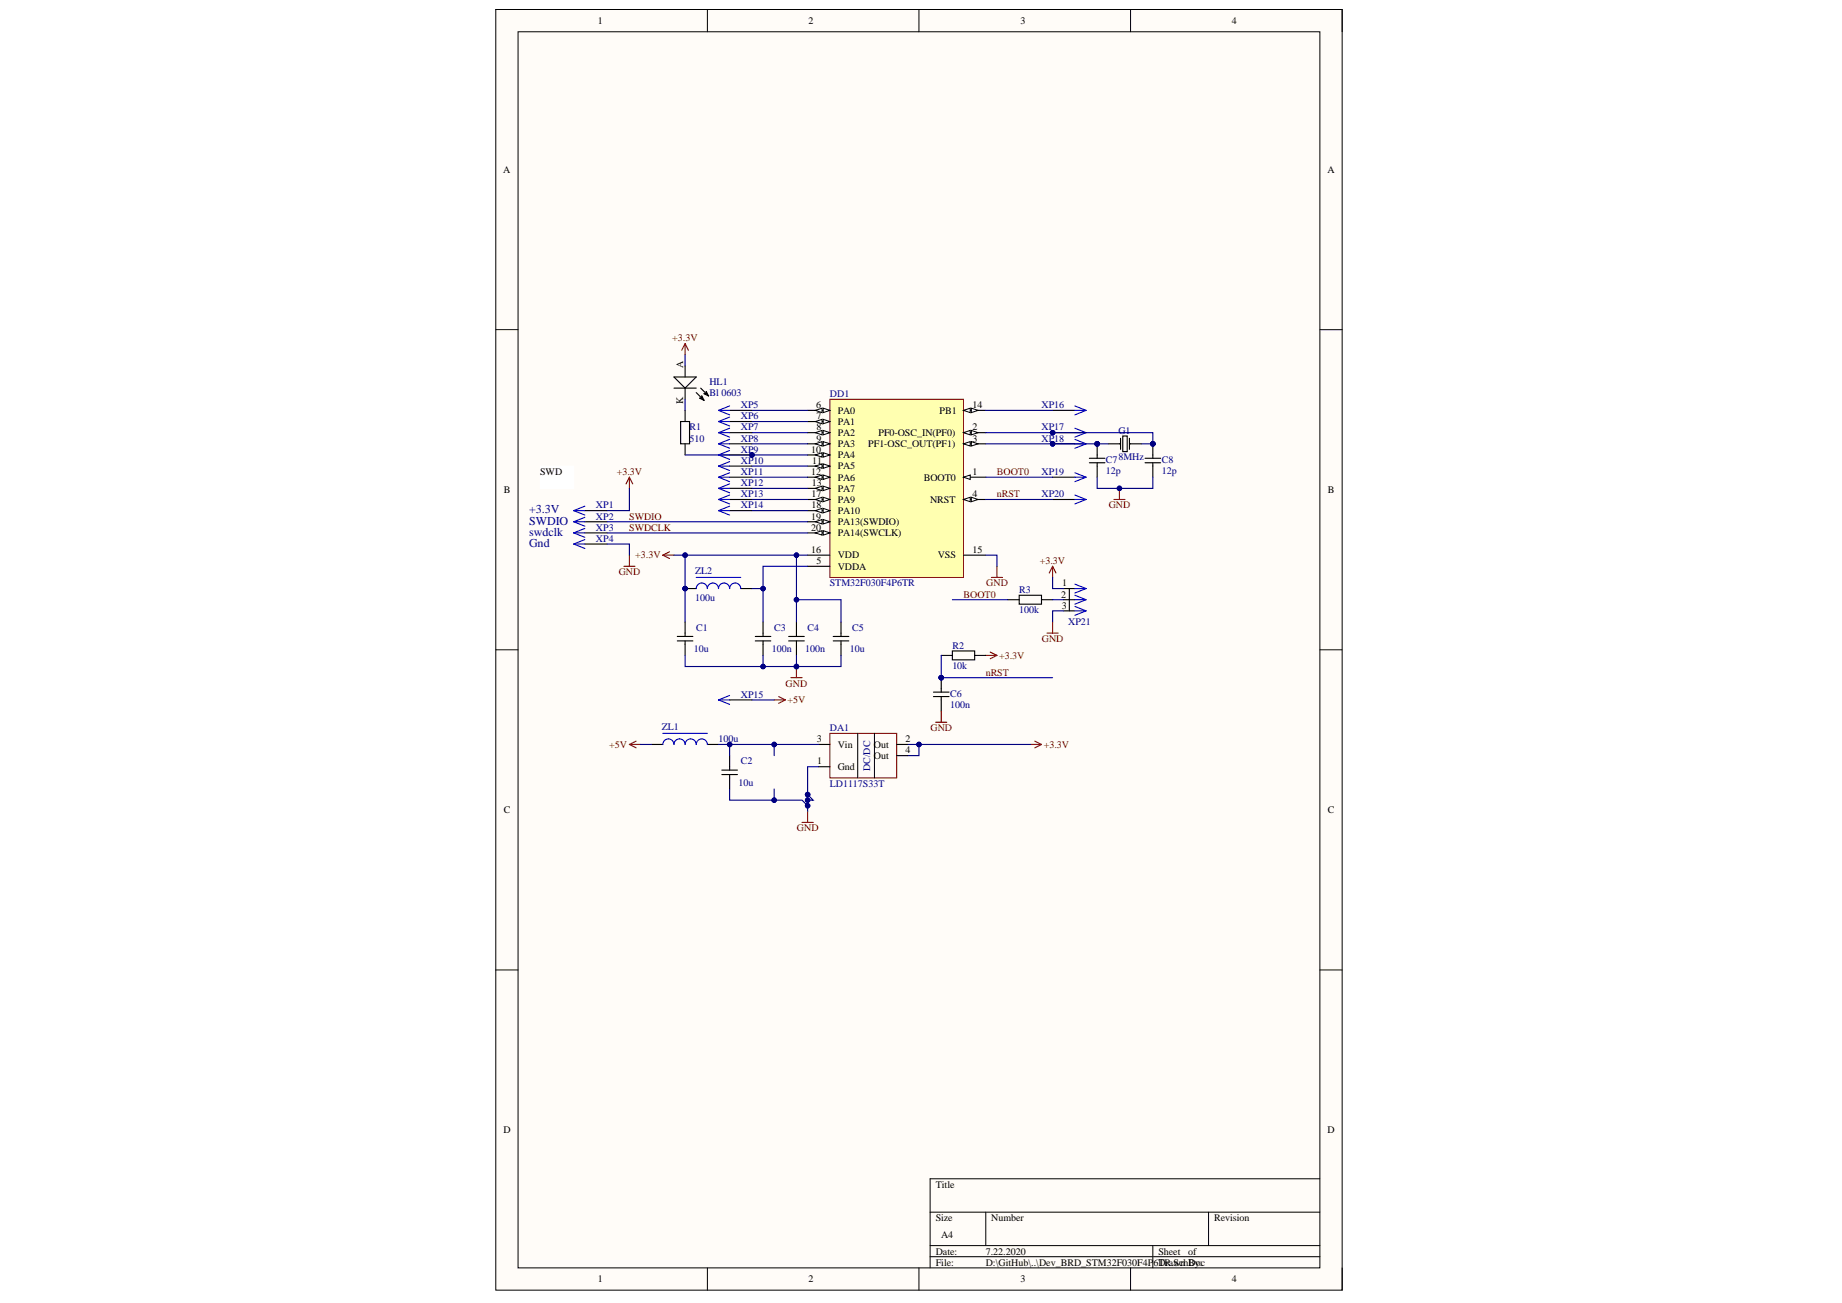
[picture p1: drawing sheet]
<svg xmlns="http://www.w3.org/2000/svg" width="420mm" height="297mm" viewBox="0 0 420 297" stroke-linecap="round" stroke-linejoin="round" font-family="sans-serif">
<path d="M113 2.2h192.9v291.9h-192.9z" fill-rule="evenodd" fill="#fffcf8"/>
<path d="M113 2.2h192.9v291.9h-192.9z" fill="none" stroke="#000" stroke-width=".23"/>
<path d="M118.1 7.2h182.7v281.8h-182.7z" fill-rule="evenodd" fill="#fffcf8"/>
<g fill="none" stroke="#000" stroke-width=".23">
<path d="M113 2.2h5.1M118.1 7.2h182.7v281.8h-182.7zM161.2 2.2v5M209.4 2.2v5M257.7 2.2v5M300.8 2.2h5.1v5M113 75.1h5.1M300.8 75.2h5.1M113 148.1h5.1M300.8 148.1h5.1M113 221.1h5.1M300.8 221.1h5.1"/>
<path d="M212 276.3h88.8M224.7 276.3v7.7M275.4 276.3v7.7M300.8 268.7h-88.8v20.3M161.2 289v5.1M209.4 289v5.1M212 284h88.8M212 286.5h88.8M257.7 289v5.1M262.7 284v5M305.9 289v5.1"/>
</g>
<path d="M189.1 91h30.5v40.6h-30.5z" fill-rule="evenodd" fill="#ffffb0"/>
<path d="M189.1 91h30.5v40.6h-30.5z" fill="none" stroke="#800000" stroke-width=".23"/>
<path d="M219.6 108.8h5.1" fill="none" stroke="#000" stroke-width=".25"/>
<path d="M219.6 108.8l1.5-.5v1z" fill="#f8fcff"/>
<path d="M219.6 108.8l1.5-.5v1z" fill="none" stroke="#000" stroke-width=".23"/>
<path d="M219.6 113.9h5.1" fill="none" stroke="#000" stroke-width=".25"/>
<path d="M219.6 113.9l1.5-.5v1z" fill="#f8fcff"/>
<path d="M219.6 113.9l1.5-.5v1z" fill="none" stroke="#000" stroke-width=".23"/>
<path d="M221.4 113.4l1.5 .5-1.5 .5z" fill="#f8fcff"/>
<path d="M221.4 113.4l1.5 .5-1.5 .5z" fill="none" stroke="#000" stroke-width=".23"/>
<path d="M184.1 93.6h5" fill="none" stroke="#000" stroke-width=".25"/>
<path d="M187.6 93l1.5 .6-1.5 .5z" fill="#f8fcff"/>
<path d="M187.6 93l1.5 .6-1.5 .5z" fill="none" stroke="#000" stroke-width=".23"/>
<path d="M185.8 93.6l1.6-.6v1.1z" fill="#f8fcff"/>
<path d="M185.8 93.6l1.6-.6v1.1z" fill="none" stroke="#000" stroke-width=".23"/>
<path d="M184.1 96.1h5" fill="none" stroke="#000" stroke-width=".25"/>
<path d="M187.6 95.6l1.5 .5-1.5 .5z" fill="#f8fcff"/>
<path d="M187.6 95.6l1.5 .5-1.5 .5z" fill="none" stroke="#000" stroke-width=".23"/>
<path d="M185.8 96.1l1.6-.5v1z" fill="#f8fcff"/>
<path d="M185.8 96.1l1.6-.5v1z" fill="none" stroke="#000" stroke-width=".23"/>
<path d="M184.1 98.6h5" fill="none" stroke="#000" stroke-width=".25"/>
<path d="M187.6 98.1l1.5 .5-1.5 .5z" fill="#f8fcff"/>
<path d="M187.6 98.1l1.5 .5-1.5 .5z" fill="none" stroke="#000" stroke-width=".23"/>
<path d="M185.8 98.6l1.6-.5v1z" fill="#f8fcff"/>
<path d="M185.8 98.6l1.6-.5v1z" fill="none" stroke="#000" stroke-width=".23"/>
<path d="M184.1 101.2h5" fill="none" stroke="#000" stroke-width=".25"/>
<path d="M187.6 100.7l1.5 .5-1.5 .5z" fill="#f8fcff"/>
<path d="M187.6 100.7l1.5 .5-1.5 .5z" fill="none" stroke="#000" stroke-width=".23"/>
<path d="M185.8 101.2l1.6-.5v1z" fill="#f8fcff"/>
<path d="M185.8 101.2l1.6-.5v1z" fill="none" stroke="#000" stroke-width=".23"/>
<path d="M184.1 103.7h5" fill="none" stroke="#000" stroke-width=".25"/>
<path d="M187.6 103.2l1.5 .5-1.5 .5z" fill="#f8fcff"/>
<path d="M187.6 103.2l1.5 .5-1.5 .5z" fill="none" stroke="#000" stroke-width=".23"/>
<path d="M185.8 103.7l1.6-.5v1z" fill="#f8fcff"/>
<path d="M185.8 103.7l1.6-.5v1z" fill="none" stroke="#000" stroke-width=".23"/>
<path d="M184.1 106.3h5" fill="none" stroke="#000" stroke-width=".25"/>
<path d="M187.6 105.7l1.5 .6-1.5 .5z" fill="#f8fcff"/>
<path d="M187.6 105.7l1.5 .6-1.5 .5z" fill="none" stroke="#000" stroke-width=".23"/>
<path d="M185.8 106.3l1.6-.6v1.1z" fill="#f8fcff"/>
<path d="M185.8 106.3l1.6-.6v1.1z" fill="none" stroke="#000" stroke-width=".23"/>
<path d="M184.1 108.8h5" fill="none" stroke="#000" stroke-width=".25"/>
<path d="M187.6 108.3l1.5 .5-1.5 .5z" fill="#f8fcff"/>
<path d="M187.6 108.3l1.5 .5-1.5 .5z" fill="none" stroke="#000" stroke-width=".23"/>
<path d="M185.8 108.8l1.6-.5v1z" fill="#f8fcff"/>
<path d="M185.8 108.8l1.6-.5v1z" fill="none" stroke="#000" stroke-width=".23"/>
<path d="M184.1 111.3h5" fill="none" stroke="#000" stroke-width=".25"/>
<path d="M187.6 110.8l1.5 .5-1.5 .5z" fill="#f8fcff"/>
<path d="M187.6 110.8l1.5 .5-1.5 .5z" fill="none" stroke="#000" stroke-width=".23"/>
<path d="M185.8 111.3l1.6-.5v1z" fill="#f8fcff"/>
<path d="M185.8 111.3l1.6-.5v1z" fill="none" stroke="#000" stroke-width=".23"/>
<path d="M184.1 113.9h5" fill="none" stroke="#000" stroke-width=".25"/>
<path d="M187.6 113.4l1.5 .5-1.5 .5z" fill="#f8fcff"/>
<path d="M187.6 113.4l1.5 .5-1.5 .5z" fill="none" stroke="#000" stroke-width=".23"/>
<path d="M185.8 113.9l1.6-.5v1z" fill="#f8fcff"/>
<path d="M185.8 113.9l1.6-.5v1z" fill="none" stroke="#000" stroke-width=".23"/>
<path d="M184.1 116.4h5" fill="none" stroke="#000" stroke-width=".25"/>
<path d="M187.6 115.9l1.5 .5-1.5 .5z" fill="#f8fcff"/>
<path d="M187.6 115.9l1.5 .5-1.5 .5z" fill="none" stroke="#000" stroke-width=".23"/>
<path d="M185.8 116.4l1.6-.5v1z" fill="#f8fcff"/>
<path d="M185.8 116.4l1.6-.5v1z" fill="none" stroke="#000" stroke-width=".23"/>
<path d="M184.1 118.9h5" fill="none" stroke="#000" stroke-width=".25"/>
<path d="M187.6 118.4l1.5 .5-1.5 .6z" fill="#f8fcff"/>
<path d="M187.6 118.4l1.5 .5-1.5 .6z" fill="none" stroke="#000" stroke-width=".23"/>
<path d="M185.8 118.9l1.6-.5v1.1z" fill="#f8fcff"/>
<path d="M185.8 118.9l1.6-.5v1.1z" fill="none" stroke="#000" stroke-width=".23"/>
<path d="M184.1 121.5h5" fill="none" stroke="#000" stroke-width=".25"/>
<path d="M187.6 121l1.5 .5-1.5 .5z" fill="#f8fcff"/>
<path d="M187.6 121l1.5 .5-1.5 .5z" fill="none" stroke="#000" stroke-width=".23"/>
<path d="M185.8 121.5l1.6-.5v1z" fill="#f8fcff"/>
<path d="M185.8 121.5l1.6-.5v1z" fill="none" stroke="#000" stroke-width=".23"/>
<path d="M219.6 93.6h5.1" fill="none" stroke="#000" stroke-width=".25"/>
<path d="M219.6 93.6l1.5-.6v1.1z" fill="#f8fcff"/>
<path d="M219.6 93.6l1.5-.6v1.1z" fill="none" stroke="#000" stroke-width=".23"/>
<path d="M221.4 93l1.5 .6-1.5 .5z" fill="#f8fcff"/>
<path d="M221.4 93l1.5 .6-1.5 .5z" fill="none" stroke="#000" stroke-width=".23"/>
<path d="M219.6 98.6h5.1" fill="none" stroke="#000" stroke-width=".25"/>
<path d="M219.6 98.6l1.5-.5v1z" fill="#f8fcff"/>
<path d="M219.6 98.6l1.5-.5v1z" fill="none" stroke="#000" stroke-width=".23"/>
<path d="M221.4 98.1l1.5 .5-1.5 .5z" fill="#f8fcff"/>
<path d="M221.4 98.1l1.5 .5-1.5 .5z" fill="none" stroke="#000" stroke-width=".23"/>
<path d="M219.6 101.2h5.1" fill="none" stroke="#000" stroke-width=".25"/>
<path d="M219.6 101.2l1.5-.5v1z" fill="#f8fcff"/>
<path d="M219.6 101.2l1.5-.5v1z" fill="none" stroke="#000" stroke-width=".23"/>
<path d="M221.4 100.7l1.5 .5-1.5 .5z" fill="#f8fcff"/>
<path d="M221.4 100.7l1.5 .5-1.5 .5z" fill="none" stroke="#000" stroke-width=".23"/>
<path d="M166.3 93.6h5.1M166.3 96.1h5.1M166.3 98.6h5.1M166.3 101.2h5.1M184.1 126.6h5M184.1 129.1h5M219.6 126.6h5.1" fill="none" stroke="#000" stroke-width=".25"/>
<path d="M163.8 93.6h2.5M163.8 93.6l2.5 1M163.8 96.1h2.5M163.8 96.1l2.5 1M163.8 98.6h2.5M163.8 98.6l2.5 1.1M166.3 92.5l-2.5 1.1M166.3 95.1l-2.5 1M166.3 97.6l-2.5 1M163.8 101.2h2.5M163.8 101.2l2.5 1M166.3 100.2l-2.5 1" fill="none" stroke="#00f" stroke-width=".25"/>
<circle cx="171.4" cy="103.7" r=".51" fill="#000080"/>
<circle cx="171.4" cy="103.7" r=".51" fill="none" stroke="#000080" stroke-width=".23"/>
<path d="M166.3 103.7h5.1" fill="none" stroke="#000" stroke-width=".25"/>
<circle cx="171.4" cy="103.7" r=".51" fill="#000080"/>
<circle cx="171.4" cy="103.7" r=".51" fill="none" stroke="#000080" stroke-width=".23"/>
<g fill="none" stroke="#00f" stroke-width=".25">
<path d="M245 93.6h2.5M245 92.5l2.5 1.1M247.5 93.6l-2.5 1M163.8 103.7h2.5M163.8 103.7l2.5 1M163.8 106.2h2.5M163.8 106.2l2.5 1.1M163.8 108.8h2.5M163.8 108.8l2.5 1M163.8 111.3h2.5M163.8 111.3l2.5 1M163.8 113.9h2.5"/>
<path d="M163.8 113.9l2.5 1M163.8 116.4h2.5M163.8 116.4l2.5 1M166.3 102.7l-2.5 1M166.3 105.2l-2.5 1M166.3 107.8l-2.5 1M166.3 110.3l-2.5 1M166.3 112.8l-2.5 1.1M166.3 115.4l-2.5 1"/>
</g>
<path d="M239.9 93.6h5.1M166.3 106.2h5.1M166.3 108.8h5.1M166.3 111.3h5.1M166.3 113.9h5.1M166.3 116.4h5.1" fill="none" stroke="#000" stroke-width=".25"/>
<circle cx="239.9" cy="98.6" r=".51" fill="#000080"/>
<circle cx="239.9" cy="98.6" r=".51" fill="none" stroke="#000080" stroke-width=".23"/>
<path d="M239.9 98.6h5.1" fill="none" stroke="#000" stroke-width=".25"/>
<circle cx="239.9" cy="98.6" r=".51" fill="#000080"/>
<circle cx="239.9" cy="98.6" r=".51" fill="none" stroke="#000080" stroke-width=".23"/>
<path d="M245 98.6h2.5M245 97.6l2.5 1M247.5 98.6l-2.5 1" fill="none" stroke="#00f" stroke-width=".25"/>
<circle cx="239.9" cy="101.2" r=".51" fill="#000080"/>
<circle cx="239.9" cy="101.2" r=".51" fill="none" stroke="#000080" stroke-width=".23"/>
<path d="M239.9 101.2h5.1" fill="none" stroke="#000" stroke-width=".25"/>
<circle cx="239.9" cy="101.2" r=".51" fill="#000080"/>
<circle cx="239.9" cy="101.2" r=".51" fill="none" stroke="#000080" stroke-width=".23"/>
<path d="M245 101.2h2.5M245 100.2l2.5 1M245 108.8h2.5M245 107.8l2.5 1M245 113.9h2.5M245 112.9l2.5 1M247.5 101.2l-2.5 1M247.5 108.8l-2.5 1M247.5 113.9l-2.5 1" fill="none" stroke="#00f" stroke-width=".25"/>
<path d="M239.9 108.8h5.1M239.9 113.9h5.1" fill="none" stroke="#000" stroke-width=".25"/>
<path d="M151.1 126.6l1.5 .7M151.1 126.6h2.5M152.6 125.8l-1.5 .8" fill="none" stroke="#800000" stroke-width=".25"/>
<circle cx="156.1" cy="134.2" r=".51" fill="#000080"/>
<circle cx="156.1" cy="134.2" r=".51" fill="none" stroke="#000080" stroke-width=".23"/>
<path d="M156.1 134.2h2.6" fill="none" stroke="#000" stroke-width=".25"/>
<circle cx="156.1" cy="134.2" r=".51" fill="#000080"/>
<circle cx="156.1" cy="134.2" r=".51" fill="none" stroke="#000080" stroke-width=".23"/>
<path d="M168.8 134.2h2.6M172.1 146.1h3.6M172.1 145.1h3.6M173.9 141.8v3.3M173.9 146.1v3.3M179.7 146.1h3.6M179.7 145.1h3.6M181.5 141.8v3.3M181.5 146.1v3.3" fill="none" stroke="#000" stroke-width=".25"/>
<path d="M158.7 134.2a1.27 1.27 0 0 1 1.2-1.3 1.27 1.27 0 0 1 1.3 1.3 1.27 1.27 0 0 1 1.3-1.3 1.27 1.27 0 0 1 1.3 1.3 1.27 1.27 0 0 1 1.2-1.3 1.27 1.27 0 0 1 1.3 1.3 1.27 1.27 0 0 1 1.3-1.3 1.27 1.27 0 0 1 1.2 1.3M158.7 131.6h10.1" fill="none" stroke="#00f" stroke-width=".25"/>
<path d="M180.3 154.5h2.5M181.5 151.9v2.6" fill="none" stroke="#800000" stroke-width=".25"/>
<circle cx="181.5" cy="151.9" r=".51" fill="#000080"/>
<circle cx="181.5" cy="151.9" r=".51" fill="none" stroke="#000080" stroke-width=".23"/>
<g fill="none" stroke="#000" stroke-width=".25">
<path d="M153.6 88.5h5.1M153.6 85.9h5.1l-2.6 2.6zM155.1 96.1h2.1v5.1h-2.1zM156.1 83.4v2.5M156.1 88.5v2.5M156.1 93.6v2.5M158.7 89.5l1.7 1.8M159.7 88.5l1.8 1.8M159.9 90.3l.5 1-1-.5h.5zM160.4 89.7h.6v-.5l.5 1.1zM156.1 101.2v2.5M229.7 136.7h2.6"/>
<path d="M232.3 135.7h5.1v2h-5.1zM237.4 136.7h2.5M154.4 146.1h3.5M154.4 145.1h3.5M156.1 141.8v3.3M156.1 146.1v3.3M189.9 146.1h3.6M189.9 145.1h3.6M191.7 141.8v3.3M191.7 146.1v3.3M148.5 169.7h2.6M161.2 169.7h2.6"/>
<path d="M164.5 176.6h3.6M164.5 175.6h3.6M166.3 172.3v3.3M166.3 176.6v3.3M186.6 169.7h2.5M186.6 174.8h2.5M204.4 169.7h2.5M204.4 172.3h2.5"/>
</g>
<g fill="none" stroke="#800000" stroke-width=".25">
<path d="M156.1 78.3l-.7 1.5M156.1 78.3l.8 1.5M156.1 78.3v2.6M225.9 131.6h2.6M227.2 129.1v2.5M239.9 129.1v2.5M239.9 129.1l-.8 1.5M239.9 129.1l.8 1.5M238.6 144.3h2.6M239.9 141.8v2.5M143.4 169.7h2.6M143.4 169.7l1.6 .8"/>
<path d="M145 169l-1.6 .7M213.2 164.6h2.6M214.5 162.1v2.5M234.8 169.7h2.6M235.8 169l1.6 .7M237.4 169.7l-1.6 .8M182.8 187.5h2.5M184.1 184.9v2.6"/>
</g>
<path d="M189.1 167.2h15.3v10.1h-15.3z" fill="none" stroke="#800000" stroke-width=".23"/>
<path d="M195.5 167.2v10.1M199.3 167.2v10.1" fill="none" stroke="#000" stroke-width=".23"/>
<path d="M151.1 169.7a1.27 1.27 0 0 1 1.2-1.3 1.27 1.27 0 0 1 1.3 1.3 1.27 1.27 0 0 1 1.3-1.3 1.27 1.27 0 0 1 1.2 1.3 1.27 1.27 0 0 1 1.3-1.3 1.27 1.27 0 0 1 1.3 1.3 1.27 1.27 0 0 1 1.2-1.3 1.27 1.27 0 0 1 1.3 1.3M151.1 167.2h10.1" fill="none" stroke="#00f" stroke-width=".25"/>
<circle cx="214.5" cy="154.5" r=".51" fill="#000080"/>
<circle cx="214.5" cy="154.5" r=".51" fill="none" stroke="#000080" stroke-width=".23"/>
<path d="M214.5 154.5v2.5M214.5 159.6v2.5" fill="none" stroke="#000" stroke-width=".25"/>
<circle cx="214.5" cy="154.5" r=".51" fill="#000080"/>
<circle cx="214.5" cy="154.5" r=".51" fill="none" stroke="#000080" stroke-width=".23"/>
<g fill="none" stroke="#000" stroke-width=".25">
<path d="M133.3 118.9h5.1M133.3 121.5h5.1M242.4 134.2h2.6M242.4 136.7h2.6M242.4 139.3h2.6M243.7 134.2v5.1M212.7 158.8h3.6M212.7 157.8h3.6M214.5 157v.8M214.5 158.8v.8M214.5 149.4h2.6M217.1 148.4h5v2h-5z"/>
<path d="M222.1 149.4h2.6"/>
</g>
<path d="M224.7 149.4h2.5M225.7 148.7l1.5 .7M227.2 149.4l-1.5 .8" fill="none" stroke="#800000" stroke-width=".25"/>
<g fill="none" stroke="#00f" stroke-width=".25">
<path d="M130.8 118.9h2.5M130.8 118.9l2.5 1.1M133.3 117.9l-2.5 1M130.8 121.5h2.5M130.8 121.5l2.5 1M133.3 120.5l-2.5 1M245 134.2h2.5M245 133.2l2.5 1M245 136.7h2.5M245 135.7l2.5 1M245 139.3h2.5M245 138.2l2.5 1.1"/>
<path d="M247.5 134.2l-2.5 1M247.5 136.7l-2.5 1M247.5 139.3l-2.5 1"/>
</g>
<path d="M123.1 106.2h7.7v5.1h-7.7z" fill-rule="evenodd" fill="#fff"/>
<path d="M123.1 106.2h7.7v5.1h-7.7z" fill="none" stroke="#fff" stroke-width=".23"/>
<path d="M255.4 99.9v2.5M255.9 99.4h1v3.6h-1zM257.4 99.9v2.5M133.3 116.4h5.1M252.6 101.2h2.8M257.4 101.2h2.8M133.3 124h5.1" fill="none" stroke="#000" stroke-width=".25"/>
<path d="M130.8 116.4h2.5M130.8 116.4l2.5 1M133.3 115.4l-2.5 1M130.8 124h2.5M130.8 124l2.5 1M133.3 123l-2.5 1" fill="none" stroke="#00f" stroke-width=".25"/>
<path d="M143.4 108.8l-.7 1.5M143.4 108.8l.8 1.5M143.4 108.8v2.5M142.2 129.1h2.5M143.4 126.6v2.5" fill="none" stroke="#800000" stroke-width=".25"/>
<circle cx="250.1" cy="101.2" r=".51" fill="#000080"/>
<circle cx="250.1" cy="101.2" r=".51" fill="none" stroke="#000080" stroke-width=".23"/>
<path d="M250.1 101.2v2.5M250.1 106.3v2.5" fill="none" stroke="#000" stroke-width=".25"/>
<circle cx="250.1" cy="101.2" r=".51" fill="#000080"/>
<circle cx="250.1" cy="101.2" r=".51" fill="none" stroke="#000080" stroke-width=".23"/>
<path d="M248.3 105.5h3.5M248.3 104.5h3.5M250.1 103.7v.8M250.1 105.5v.8" fill="none" stroke="#000" stroke-width=".25"/>
<circle cx="262.7" cy="101.2" r=".51" fill="#000080"/>
<circle cx="262.7" cy="101.2" r=".51" fill="none" stroke="#000080" stroke-width=".23"/>
<path d="M262.7 101.2v2.5M262.7 106.3v2.5" fill="none" stroke="#000" stroke-width=".25"/>
<circle cx="262.7" cy="101.2" r=".51" fill="#000080"/>
<circle cx="262.7" cy="101.2" r=".51" fill="none" stroke="#000080" stroke-width=".23"/>
<path d="M261 105.5h3.5M261 104.5h3.5M262.7 103.7v.8M262.7 105.5v.8" fill="none" stroke="#000" stroke-width=".25"/>
<path d="M253.9 113.9h2.5M255.1 111.3v2.6" fill="none" stroke="#800000" stroke-width=".25"/>
<circle cx="255.1" cy="111.3" r=".51" fill="#000080"/>
<circle cx="255.1" cy="111.3" r=".51" fill="none" stroke="#000080" stroke-width=".23"/>
<path d="M166.3 159.6h5.1" fill="none" stroke="#000" stroke-width=".25"/>
<path d="M163.8 159.6h2.5M163.8 159.6l2.5 1M166.3 158.5l-2.5 1.1" fill="none" stroke="#00f" stroke-width=".25"/>
<path d="M176.4 159.6h2.6M177.5 158.8l1.5 .8M179 159.6l-1.5 .7" fill="none" stroke="#800000" stroke-width=".25"/>
<path d="M184.1 182.4v2.5" fill="none" stroke="#000080" stroke-width=".25"/>
<circle cx="184.1" cy="182.4" r=".51" fill="#000080"/>
<circle cx="184.1" cy="182.4" r=".51" fill="none" stroke="#000080" stroke-width=".23"/>
<circle cx="184.1" cy="183.7" r=".51" fill="#000080"/>
<circle cx="184.1" cy="183.7" r=".51" fill="none" stroke="#000080" stroke-width=".23"/>
<path d="M138.4 118.9h45.7M143.4 111.3v5.1h-5M138.4 124h5v2.6M138.4 121.5h45.7M153.6 126.6h30.5M146 169.7h2.5" fill="none" stroke="#000080" stroke-width=".25"/>
<circle cx="181.5" cy="126.6" r=".51" fill="#000080"/>
<circle cx="181.5" cy="126.6" r=".51" fill="none" stroke="#000080" stroke-width=".23"/>
<circle cx="156.1" cy="126.6" r=".51" fill="#000080"/>
<circle cx="156.1" cy="126.6" r=".51" fill="none" stroke="#000080" stroke-width=".23"/>
<path d="M156.1 149.4v2.5h35.6v-2.5" fill="none" stroke="#000080" stroke-width=".25"/>
<circle cx="173.9" cy="151.9" r=".51" fill="#000080"/>
<circle cx="173.9" cy="151.9" r=".51" fill="none" stroke="#000080" stroke-width=".23"/>
<circle cx="181.5" cy="151.9" r=".51" fill="#000080"/>
<circle cx="181.5" cy="151.9" r=".51" fill="none" stroke="#000080" stroke-width=".23"/>
<path d="M156.1 103.7h28" fill="none" stroke="#000080" stroke-width=".25"/>
<circle cx="171.4" cy="103.7" r=".51" fill="#000080"/>
<circle cx="171.4" cy="103.7" r=".51" fill="none" stroke="#000080" stroke-width=".23"/>
<path d="M163.8 169.7h2.5v2.5" fill="none" stroke="#000080" stroke-width=".25"/>
<circle cx="166.3" cy="169.7" r=".51" fill="#000080"/>
<circle cx="166.3" cy="169.7" r=".51" fill="none" stroke="#000080" stroke-width=".23"/>
<path d="M166.3 179.9v2.5h16.5l1.3 1.3" fill="none" stroke="#000080" stroke-width=".25"/>
<circle cx="184.1" cy="183.7" r=".51" fill="#000080"/>
<circle cx="184.1" cy="183.7" r=".51" fill="none" stroke="#000080" stroke-width=".23"/>
<circle cx="176.4" cy="182.4" r=".51" fill="#000080"/>
<circle cx="176.4" cy="182.4" r=".51" fill="none" stroke="#000080" stroke-width=".23"/>
<path d="M166.3 169.7h20.3" fill="none" stroke="#000080" stroke-width=".25"/>
<circle cx="166.3" cy="169.7" r=".51" fill="#000080"/>
<circle cx="166.3" cy="169.7" r=".51" fill="none" stroke="#000080" stroke-width=".23"/>
<circle cx="176.4" cy="169.7" r=".51" fill="#000080"/>
<circle cx="176.4" cy="169.7" r=".51" fill="none" stroke="#000080" stroke-width=".23"/>
<path d="M171.4 134.2h2.5M171.4 159.6h5" fill="none" stroke="#000080" stroke-width=".25"/>
<circle cx="173.9" cy="134.2" r=".51" fill="#000080"/>
<circle cx="173.9" cy="134.2" r=".51" fill="none" stroke="#000080" stroke-width=".23"/>
<path d="M171.4 98.6h12.7M171.4 96.1h12.7M171.4 93.6h12.7M171.4 116.4h12.7M171.4 113.9h12.7M171.4 111.3h12.7M171.4 108.8h12.7M171.4 106.3h12.7M171.4 101.2h12.7M184.1 129.1h-10.2v12.7" fill="none" stroke="#000080" stroke-width=".25"/>
<circle cx="173.9" cy="134.2" r=".51" fill="#000080"/>
<circle cx="173.9" cy="134.2" r=".51" fill="none" stroke="#000080" stroke-width=".23"/>
<path d="M181.5 136.7h10.2v5.1" fill="none" stroke="#000080" stroke-width=".25"/>
<circle cx="181.5" cy="136.7" r=".51" fill="#000080"/>
<circle cx="181.5" cy="136.7" r=".51" fill="none" stroke="#000080" stroke-width=".23"/>
<path d="M184.1 181.1l1.2 1.3h-1.2z" fill="none" stroke="#000080" stroke-width=".25"/>
<circle cx="184.1" cy="181.1" r=".51" fill="#000080"/>
<circle cx="184.1" cy="181.1" r=".51" fill="none" stroke="#000080" stroke-width=".23"/>
<circle cx="184.1" cy="182.4" r=".51" fill="#000080"/>
<circle cx="184.1" cy="182.4" r=".51" fill="none" stroke="#000080" stroke-width=".23"/>
<circle cx="184.1" cy="181.1" r=".51" fill="#000080"/>
<circle cx="184.1" cy="181.1" r=".51" fill="none" stroke="#000080" stroke-width=".23"/>
<path d="M186.6 174.8h-2.5v6.3" fill="none" stroke="#000080" stroke-width=".25"/>
<circle cx="184.1" cy="181.1" r=".51" fill="#000080"/>
<circle cx="184.1" cy="181.1" r=".51" fill="none" stroke="#000080" stroke-width=".23"/>
<path d="M209.4 169.7v2.6h-2.5" fill="none" stroke="#000080" stroke-width=".25"/>
<circle cx="209.4" cy="169.7" r=".51" fill="#000080"/>
<circle cx="209.4" cy="169.7" r=".51" fill="none" stroke="#000080" stroke-width=".23"/>
<path d="M206.9 169.7h27.9" fill="none" stroke="#000080" stroke-width=".25"/>
<circle cx="209.4" cy="169.7" r=".51" fill="#000080"/>
<circle cx="209.4" cy="169.7" r=".51" fill="none" stroke="#000080" stroke-width=".23"/>
<path d="M214.5 154.5h25.4" fill="none" stroke="#000080" stroke-width=".25"/>
<circle cx="214.5" cy="154.5" r=".51" fill="#000080"/>
<circle cx="214.5" cy="154.5" r=".51" fill="none" stroke="#000080" stroke-width=".23"/>
<path d="M224.7 101.2h25.4M224.7 113.9h15.2M224.7 108.8h15.2M217.1 136.7h12.6M224.7 126.6h2.5v2.5" fill="none" stroke="#000080" stroke-width=".25"/>
<circle cx="250.1" cy="101.2" r=".51" fill="#000080"/>
<circle cx="250.1" cy="101.2" r=".51" fill="none" stroke="#000080" stroke-width=".23"/>
<circle cx="239.9" cy="101.2" r=".51" fill="#000080"/>
<circle cx="239.9" cy="101.2" r=".51" fill="none" stroke="#000080" stroke-width=".23"/>
<path d="M224.7 98.6h38v2.6" fill="none" stroke="#000080" stroke-width=".25"/>
<circle cx="262.7" cy="101.2" r=".51" fill="#000080"/>
<circle cx="262.7" cy="101.2" r=".51" fill="none" stroke="#000080" stroke-width=".23"/>
<circle cx="239.9" cy="98.6" r=".51" fill="#000080"/>
<circle cx="239.9" cy="98.6" r=".51" fill="none" stroke="#000080" stroke-width=".23"/>
<path d="M224.7 93.6h15.2M250.1 108.8v2.5h12.6v-2.5M239.9 131.6v2.6h2.5M239.9 136.7h2.5M242.4 139.3h-2.5v2.5" fill="none" stroke="#000080" stroke-width=".25"/>
<circle cx="255.1" cy="111.3" r=".51" fill="#000080"/>
<circle cx="255.1" cy="111.3" r=".51" fill="none" stroke="#000080" stroke-width=".23"/>
<path d="M250.1 101.2h2.5" fill="none" stroke="#000080" stroke-width=".25"/>
<circle cx="250.1" cy="101.2" r=".51" fill="#000080"/>
<circle cx="250.1" cy="101.2" r=".51" fill="none" stroke="#000080" stroke-width=".23"/>
<path d="M260.2 101.2h2.5" fill="none" stroke="#000080" stroke-width=".25"/>
<circle cx="262.7" cy="101.2" r=".51" fill="#000080"/>
<circle cx="262.7" cy="101.2" r=".51" fill="none" stroke="#000080" stroke-width=".23"/>
<path d="M156.1 126.6v15.2" fill="none" stroke="#000080" stroke-width=".25"/>
<circle cx="156.1" cy="126.6" r=".51" fill="#000080"/>
<circle cx="156.1" cy="126.6" r=".51" fill="none" stroke="#000080" stroke-width=".23"/>
<circle cx="156.1" cy="134.2" r=".51" fill="#000080"/>
<circle cx="156.1" cy="134.2" r=".51" fill="none" stroke="#000080" stroke-width=".23"/>
<path d="M156.1 80.9v2.5M156.1 91v2.6M173.9 149.4v2.5" fill="none" stroke="#000080" stroke-width=".25"/>
<circle cx="173.9" cy="151.9" r=".51" fill="#000080"/>
<circle cx="173.9" cy="151.9" r=".51" fill="none" stroke="#000080" stroke-width=".23"/>
<path d="M176.4 179.9v2.5" fill="none" stroke="#000080" stroke-width=".25"/>
<circle cx="176.4" cy="182.4" r=".51" fill="#000080"/>
<circle cx="176.4" cy="182.4" r=".51" fill="none" stroke="#000080" stroke-width=".23"/>
<path d="M176.4 169.7v2.6" fill="none" stroke="#000080" stroke-width=".25"/>
<circle cx="176.4" cy="169.7" r=".51" fill="#000080"/>
<circle cx="176.4" cy="169.7" r=".51" fill="none" stroke="#000080" stroke-width=".23"/>
<path d="M181.5 149.4v2.5" fill="none" stroke="#000080" stroke-width=".25"/>
<circle cx="181.5" cy="151.9" r=".51" fill="#000080"/>
<circle cx="181.5" cy="151.9" r=".51" fill="none" stroke="#000080" stroke-width=".23"/>
<path d="M181.5 126.6v15.2" fill="none" stroke="#000080" stroke-width=".25"/>
<circle cx="181.5" cy="136.7" r=".51" fill="#000080"/>
<circle cx="181.5" cy="136.7" r=".51" fill="none" stroke="#000080" stroke-width=".23"/>
<circle cx="181.5" cy="126.6" r=".51" fill="#000080"/>
<circle cx="181.5" cy="126.6" r=".51" fill="none" stroke="#000080" stroke-width=".23"/>
<path d="M214.5 149.4v5.1" fill="none" stroke="#000080" stroke-width=".25"/>
<circle cx="214.5" cy="154.5" r=".51" fill="#000080"/>
<circle cx="214.5" cy="154.5" r=".51" fill="none" stroke="#000080" stroke-width=".23"/>
<g font-size="2.7" fill="#000080">
<text x="120.6" y="117.1">+3.3V</text>
<text x="120.6" y="119.6">SWDIO</text>
<text x="120.6" y="122.2">swdclk</text>
<text x="120.6" y="124.7">Gnd</text>
</g>
<g font-size="2.3">
<text x="136.2" y="5.5">1</text>
<text x="184.3" y="5.5">2</text>
<text x="232.6" y="5.5">3</text>
<text x="280.7" y="5.5">4</text>
<text x="114.7" y="39.4">A</text>
<text x="302.6" y="39.4">A</text>
<text x="155.7" y="83.9" transform="rotate(-90 155.7 83.9)">A</text>
<text x="155.7" y="92.2" transform="rotate(-90 155.7 92.2)">K</text>
<text x="186" y="93.1">6</text>
<text x="186.1" y="95.6">7</text>
<text x="190.9" y="94.3">PA0</text>
<text x="214.1" y="94.3">PB1</text>
<text x="221.6" y="93.1">14</text>
<text x="186.1" y="98.1">8</text>
<text x="186.1" y="100.7">9</text>
<text x="190.9" y="96.9">PA1</text>
<text x="190.9" y="99.4">PA2</text>
<text x="190.9" y="101.9">PA3</text>
<text x="197.9" y="101.9">PF1-OSC_OUT(PF1)</text>
<text x="200.2" y="99.4">PF0-OSC_IN(PF0)</text>
<text x="221.6" y="98.1">2</text>
<text x="221.6" y="100.7">3</text>
<text x="184.9" y="103.2">10</text>
<text x="185.1" y="105.7">11</text>
<text x="190.9" y="104.5">PA4</text>
<text x="190.9" y="107">PA5</text>
<text x="114.8" y="112.4">B</text>
<text x="123.1" y="108.3">SWD</text>
<text x="184.9" y="108.3">12</text>
<text x="184.9" y="113.4">17</text>
<text x="185" y="110.8">13</text>
<text x="190.9" y="109.5">PA6</text>
<text x="190.9" y="112.1">PA7</text>
<text x="210.5" y="109.5">BOOT0</text>
<text x="221.6" y="108.3">1</text>
<text x="221.6" y="113.4">4</text>
<text x="302.6" y="112.4">B</text>
<text x="184.9" y="118.4">19</text>
<text x="184.9" y="115.9">18</text>
<text x="190.9" y="114.6">PA9</text>
<text x="190.9" y="117.2">PA10</text>
<text x="190.9" y="119.7">PA13(SWDIO)</text>
<text x="212" y="114.6">NRST</text>
<text x="184.9" y="121">20</text>
<text x="190.9" y="122.2">PA14(SWCLK)</text>
<text x="184.9" y="126">16</text>
<text x="186.1" y="128.6">5</text>
<text x="190.9" y="127.3">VDD</text>
<text x="190.9" y="129.8">VDDA</text>
<text x="213.7" y="127.3">VSS</text>
<text x="221.6" y="126">15</text>
<text x="241.9" y="136.2">2</text>
<text x="242.1" y="133.7">1</text>
<text x="242" y="138.8">3</text>
<text x="186.2" y="169.2">3</text>
<text x="190.9" y="170.5">Vin</text>
<text x="199.2" y="170.5">Out</text>
<text x="199.2" y="173">Out</text>
<text x="206.4" y="169.2">2</text>
<text x="206.4" y="171.7">4</text>
<text x="186.2" y="174.3">1</text>
<text x="190.9" y="175.6">Gnd</text>
<text x="114.8" y="185.4">C</text>
<text x="302.6" y="185.4">C</text>
<text x="114.8" y="258.4">D</text>
<text x="302.6" y="258.4">D</text>
<text x="213.3" y="270.8">Title</text>
<text x="213.3" y="278.4">Size</text>
<text x="225.9" y="278.4">Number</text>
<text x="276.7" y="278.4">Revision</text>
<text x="213.3" y="286">Date:</text>
<text x="214.5" y="282.2">A4</text>
<text x="224.7" y="286">7.22.2020</text>
<text x="264" y="286">Sheet</text>
<text x="270.8" y="286">of</text>
<text x="136.2" y="292.3">1</text>
<text x="184.3" y="292.3">2</text>
<text x="213.3" y="288.5">File:</text>
<text x="224.7" y="288.5">D:\GitHub\..\Dev_BRD_STM32F030F4P6TR.SchDoc</text>
<text x="232.6" y="292.3">3</text>
<text x="264" y="288.5">Drawn By:</text>
<text x="280.7" y="292.3">4</text>
</g>
<g font-size="2.3" fill="#800000">
<text x="153.2" y="77.8">+3.3V</text>
<text x="140.6" y="108.3">+3.3V</text>
<text x="227.2" y="113.4">nRST</text>
<text x="227.2" y="108.3">BOOT0</text>
<text x="143.4" y="118.4">SWDIO</text>
<text x="252.7" y="115.9">GND</text>
<text x="143.4" y="121">SWDCLK</text>
<text x="141" y="131.1">GND</text>
<text x="144.8" y="127.3">+3.3V</text>
<text x="237" y="128.6">+3.3V</text>
<text x="219.6" y="136.2">BOOT0</text>
<text x="224.8" y="133.7">GND</text>
<text x="237.4" y="146.4">GND</text>
<text x="224.7" y="154">nRST</text>
<text x="227.7" y="150.2">+3.3V</text>
<text x="179.1" y="156.5">GND</text>
<text x="179.5" y="160.3">+5V</text>
<text x="212.1" y="166.7">GND</text>
<text x="138.9" y="170.5">+5V</text>
<text x="237.9" y="170.5">+3.3V</text>
<text x="181.6" y="189.5">GND</text>
</g>
<g font-size="2.3" fill="#000080">
<text x="161.7" y="87.7">HL1</text>
<text x="161.7" y="90.3">Bl 0603</text>
<text x="168.8" y="93.1">XP5</text>
<text x="168.8" y="95.6">XP6</text>
<text x="189.1" y="90.5">DD1</text>
<text x="237.4" y="93.1">XP16</text>
<text x="157.1" y="98.1">R1</text>
<text x="157.1" y="100.7">510</text>
<text x="168.8" y="98.1">XP7</text>
<text x="168.8" y="100.7">XP8</text>
<text x="237.4" y="98.1">XP17</text>
<text x="237.4" y="100.7">XP18</text>
<text x="254.9" y="98.9">G1</text>
<text x="168.8" y="103.2">XP9</text>
<text x="168.8" y="105.7">XP10</text>
<text x="252.1" y="105.5">C78MHz</text>
<text x="264.8" y="105.5">C8</text>
<text x="168.8" y="108.3">XP11</text>
<text x="168.8" y="110.8">XP12</text>
<text x="168.8" y="113.4">XP13</text>
<text x="237.4" y="108.3">XP19</text>
<text x="237.4" y="113.4">XP20</text>
<text x="252.1" y="108">12p</text>
<text x="264.8" y="108">12p</text>
<text x="135.8" y="118.4">XP2</text>
<text x="135.8" y="115.9">XP1</text>
<text x="168.8" y="115.9">XP14</text>
<text x="135.8" y="121">XP3</text>
<text x="135.8" y="123.5">XP4</text>
<text x="158.4" y="130.9">ZL2</text>
<text x="158.4" y="137">100u</text>
<text x="189.1" y="133.7">STM32F030F4P6TR</text>
<text x="232.3" y="135.2">R3</text>
<text x="158.7" y="143.8">C1</text>
<text x="176.4" y="143.8">C3</text>
<text x="184" y="143.8">C4</text>
<text x="194.2" y="143.8">C5</text>
<text x="232.3" y="139.8">100k</text>
<text x="243.4" y="142.6">XP21</text>
<text x="158.2" y="148.6">10u</text>
<text x="175.9" y="148.6">100n</text>
<text x="183.5" y="148.6">100n</text>
<text x="193.7" y="148.6">10u</text>
<text x="217.1" y="147.9">R2</text>
<text x="217.1" y="152.4">10k</text>
<text x="168.8" y="159.1">XP15</text>
<text x="216.5" y="158.8">C6</text>
<text x="216.5" y="161.4">100n</text>
<text x="150.8" y="166.4">ZL1</text>
<text x="189.1" y="166.7">DA1</text>
<text x="163.7" y="169.2">100u</text>
<text x="168.3" y="179.1">10u</text>
<text x="168.8" y="174.3">C2</text>
<text x="189.1" y="179.4">LD1117S33T</text>
<text x="198.4" y="175.8" transform="rotate(-90 198.4 175.8)">DC/DC</text>
</g>
</svg>
